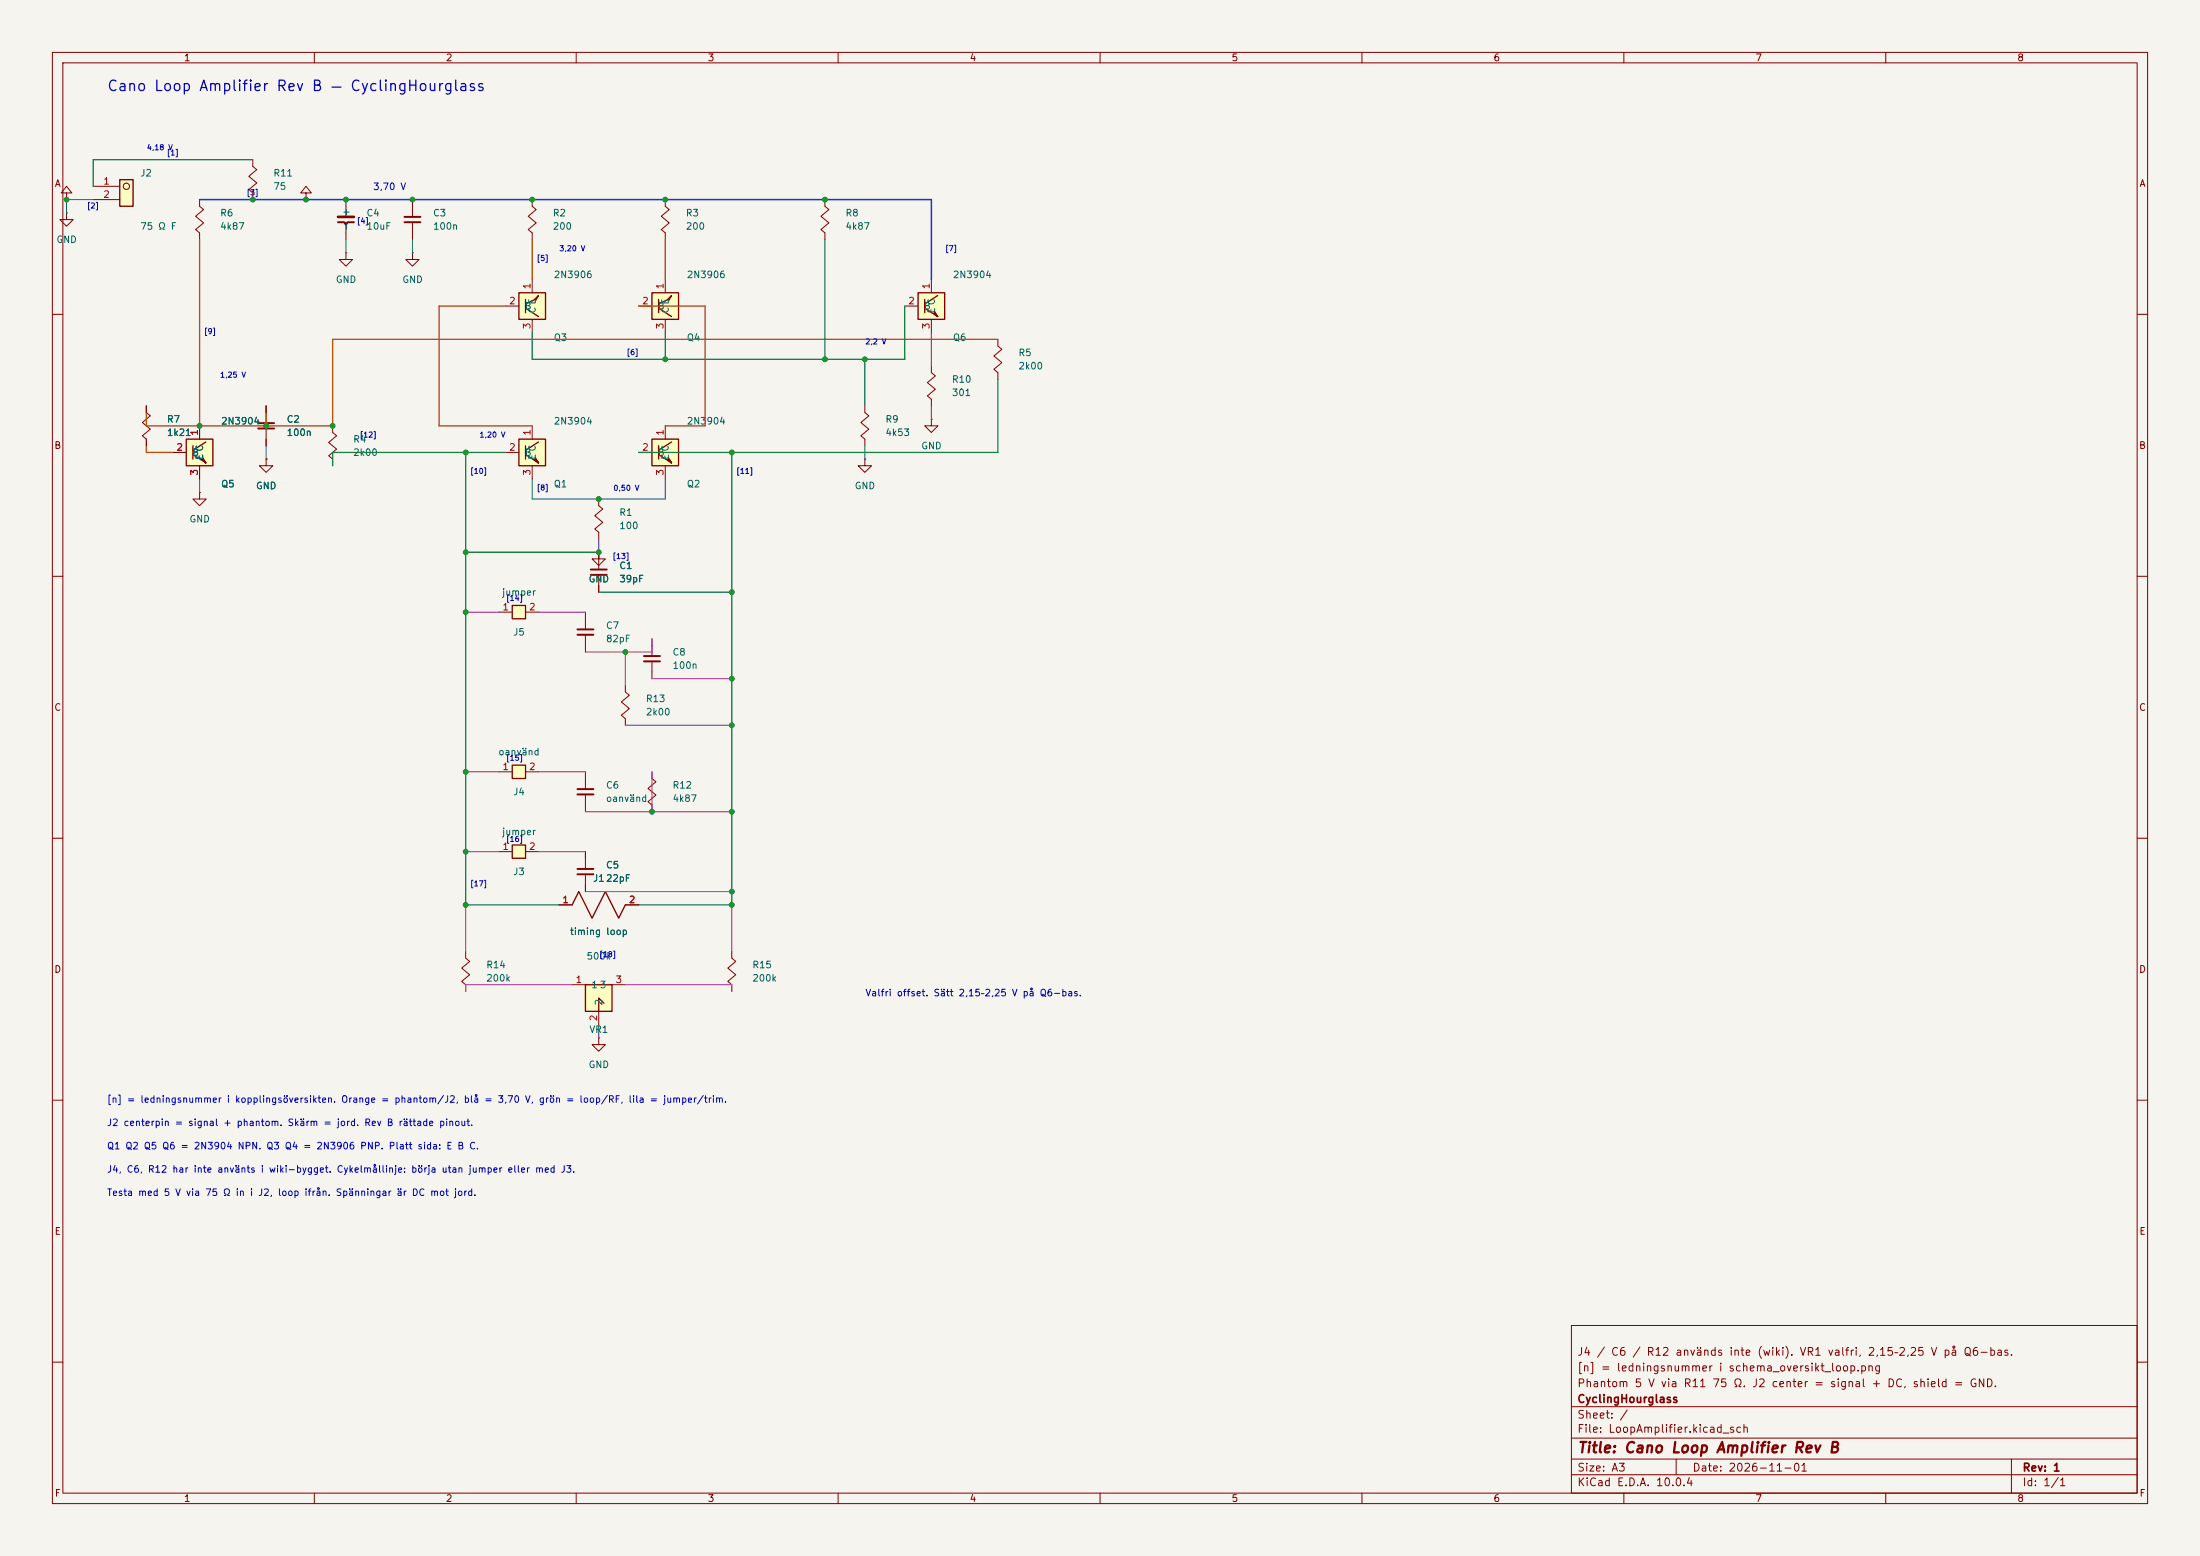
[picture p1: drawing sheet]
<svg xmlns="http://www.w3.org/2000/svg" width="420mm" height="297mm" viewBox="0 0 420 297" stroke-linecap="round" stroke-linejoin="round" font-family="sans-serif">
<path d="M0 0h420v297h-420z" fill="#f5f4ef" stroke="#f5f4ef" stroke-width=".19"/>
<g fill="none" stroke="#840000" stroke-width=".19">
<path d="M10 10h400v277h-400zM12 12h396v273h-396zM60 10v2M110 10v2M160 10v2M210 10v2M260 10v2M310 10v2M360 10v2M10 60h2M408 60h2M10 110h2"/>
<path d="M408 110h2M10 160h2M408 160h2M10 210h2M408 210h2M300 253h108v32h-108zM10 260h2M300 278.5h108M300 274.5h108M300 268.5h108M320 278.5v3M384 278.5v6.5"/>
<path d="M408 260h2M60 285v2M110 285v2M160 285v2M210 285v2M260 285v2M300 281.5h108M310 285v2M360 285v2"/>
</g>
<path d="M22.9 34.3h2.5v5.1h-2.5z" fill="#ffffc2"/>
<path d="M22.9 34.3h2.5v5.1h-2.5z" fill="none" stroke="#840000" stroke-width=".25"/>
<circle cx="24.1" cy="35.6" r=".6" fill="none" stroke="#840000" stroke-width=".2"/>
<path d="M17.8 35.6h5.1M17.8 38.1h5.1M114.3 105.4v1.3h1.3l-1.3 1.3-1.3-1.3h1.3M114.3 105.4h.1M114.3 105.4v3.3M114.3 109.7v3.3" fill="none" stroke="#840000" stroke-width=".19"/>
<path d="M112.8 108.7h3M112.8 109.7h3" fill="none" stroke="#840000" stroke-width=".37"/>
<path d="M99.1 55.9h5v5.1h-5z" fill="#ffffc2"/>
<path d="M99.1 55.9h5v5.1h-5zM100.3 58.8l2.5 1.6M100.3 57.2v2.5M102.2 57.4l.6-1-.8 .8-1.7 .8" fill="none" stroke="#840000" stroke-width=".25"/>
<path d="M96.5 58.4h2.6M101.6 53.3v2.6M101.6 61v2.5" fill="none" stroke="#840000" stroke-width=".19"/>
<path d="M99.1 83.8h5v5.1h-5z" fill="#ffffc2"/>
<path d="M99.1 83.8h5v5.1h-5zM100.3 86.8l2.5 1.6-.8-.8 .8 .8-.6-1M100.3 85.1v2.5M102.8 84.4l-2.5 1.6" fill="none" stroke="#840000" stroke-width=".25"/>
<path d="M101.6 38.1v1.3l.8 .6-1.6 1.3 1.6 1.2-1.6 1.3 .8 .7v1.2M96.5 86.4h2.6M101.6 81.3v2.5M101.6 88.9v2.5" fill="none" stroke="#840000" stroke-width=".19"/>
<path d="M124.5 55.9h5v5.1h-5z" fill="#ffffc2"/>
<path d="M124.5 55.9h5v5.1h-5zM125.7 58.8l2.5 1.6M125.7 57.2v2.5M127.6 57.4l.6-1-.8 .8-1.7 .8" fill="none" stroke="#840000" stroke-width=".25"/>
<path d="M121.9 58.4h2.6M127 53.3v2.6M127 61v2.5" fill="none" stroke="#840000" stroke-width=".19"/>
<path d="M124.5 83.8h5v5.1h-5z" fill="#ffffc2"/>
<path d="M124.5 83.8h5v5.1h-5zM125.7 86.8l2.5 1.6-.8-.8 .8 .8-.6-1M125.7 85.1v2.5M128.2 84.4l-2.5 1.6" fill="none" stroke="#840000" stroke-width=".25"/>
<path d="M165.1 77.5v1.2l.8 .7-1.6 1.2 1.6 1.3-1.6 1.3 .8 .6v1.3M121.9 86.4h2.6M127 81.3v2.5M127 88.9v2.5M165.1 87.6v1.3h1.3l-1.3 1.3-1.3-1.3h1.3M165.1 87.6h.1M177.8 80v1.3h1.3l-1.3 1.3-1.3-1.3h1.3M177.8 80h.1" fill="none" stroke="#840000" stroke-width=".19"/>
<path d="M175.3 55.9h5v5.1h-5z" fill="#ffffc2"/>
<path d="M175.3 55.9h5v5.1h-5zM176.5 58.8l2.5 1.6-.8-.8 .8 .8-.6-1M176.5 57.2v2.5M179 56.4l-2.5 1.6M109.2 172.7l1.3-2.5 2.5 5.1 2.6-5.1 2.5 5.1 1.3-2.6" fill="none" stroke="#840000" stroke-width=".25"/>
<g fill="none" stroke="#840000" stroke-width=".19">
<path d="M127 38.1v1.3l.8 .6-1.6 1.3 1.6 1.2-1.6 1.3 .8 .7v1.2M157.5 38.1v1.3l.7 .6-1.5 1.3 1.5 1.2-1.5 1.3 .8 .7v1.2M172.7 58.4h2.6M177.8 53.3v2.6M177.8 69.9v1.2l.8 .7-1.6 1.2 1.6 1.3-1.6 1.3 .8 .6v1.3M177.8 61v2.5M190.5 64.8v1.2l.8 .7-1.6 1.2 1.6 1.3-1.6 1.3 .8 .6v1.3M111.8 147.3v3.3M111.8 151.6v3.3M124.5 147.3v1.3l.7 .6-1.5 1.3 1.5 1.3-1.5 1.2 .8 .7v1.2M106.7 172.7h2.5M111.8 162.6v3.3"/>
<path d="M111.8 166.9v3.3M119.4 172.7h2.5"/>
</g>
<path d="M110.2 150.6h3.1M110.2 151.6h3.1M110.2 165.9h3.1M110.2 166.9h3.1" fill="none" stroke="#840000" stroke-width=".37"/>
<path d="M97.8 161.3h2.5v2.5h-2.5z" fill="#ffffc2"/>
<path d="M97.8 161.3h2.5v2.5h-2.5z" fill="none" stroke="#840000" stroke-width=".25"/>
<path d="M111.8 116.8v3.3M111.8 121.2v3.3M119.4 130.8v1.3l.7 .6-1.5 1.3 1.5 1.3-1.5 1.2 .8 .7v1.2M124.5 121.9v3.3M124.5 126.2v3.3M95.2 162.6h2.6M100.3 162.6h2.6M139.7 181.6v1.3l.8 .6-1.6 1.3 1.6 1.3-1.6 1.2 .8 .7v1.2" fill="none" stroke="#840000" stroke-width=".19"/>
<path d="M110.2 120.1h3.1M110.2 121.2h3.1M122.9 125.2h3.1M122.9 126.2h3.1" fill="none" stroke="#840000" stroke-width=".37"/>
<path d="M97.8 115.6h2.5v2.5h-2.5z" fill="#ffffc2"/>
<path d="M97.8 115.6h2.5v2.5h-2.5z" fill="none" stroke="#840000" stroke-width=".25"/>
<path d="M95.2 116.8h2.6M100.3 116.8h2.6" fill="none" stroke="#840000" stroke-width=".19"/>
<path d="M97.8 146.1h2.5v2.5h-2.5z" fill="#ffffc2"/>
<path d="M97.8 146.1h2.5v2.5h-2.5z" fill="none" stroke="#840000" stroke-width=".25"/>
<path d="M50.8 87.6v1.3h1.3l-1.3 1.3-1.3-1.3h1.3M50.8 87.6h.1M114.3 95.3v1.2l.8 .7-1.6 1.2 1.6 1.3-1.6 1.3 .8 .6v1.3M95.2 147.3h2.6M100.3 147.3h2.6" fill="none" stroke="#840000" stroke-width=".19"/>
<path d="M35.6 83.8h5v5.1h-5z" fill="#ffffc2"/>
<path d="M35.6 83.8h5v5.1h-5zM36.8 86.8l2.5 1.6-.8-.8 .8 .8-.6-1M36.8 85.1v2.5M39.3 84.4l-2.5 1.6" fill="none" stroke="#840000" stroke-width=".25"/>
<g fill="none" stroke="#840000" stroke-width=".19">
<path d="M48.3 30.5v1.3l.7 .6-1.5 1.3 1.5 1.2-1.5 1.3 .8 .6v1.3M58.4 36.8h1l-1-1.2-1 1.2h1v1.3M58.4 38.1h.1M66 48.3v1.2h1.3l-1.3 1.3-1.2-1.3h1.2M66 48.3h.1M78.7 48.3v1.2h1.3l-1.3 1.3-1.2-1.3h1.2M78.7 48.3h.1M50.8 77.5v3.3M33 86.4h2.6M38.1 94v1.3h1.3l-1.3 1.2-1.3-1.2h1.3M38.1 94h.1M38.1 81.3v2.5"/>
<path d="M38.1 88.9v2.5M50.8 81.8v3.3M63.5 81.3v1.3l.8 .6-1.6 1.3 1.6 1.2-1.6 1.3 .8 .6v1.3M88.9 181.6v1.3l.8 .6-1.6 1.3 1.6 1.3-1.6 1.2 .8 .7v1.2M114.3 198.1v1.3h1.3l-1.3 1.3-1.3-1.3h1.3M114.3 198.1h.1"/>
</g>
<path d="M49.3 80.8h3M49.3 81.8h3" fill="none" stroke="#840000" stroke-width=".37"/>
<path d="M111.8 188h5v5h-5z" fill="#ffffc2"/>
<path d="M111.8 188h5v5h-5zM115.3 191.5l-1-1v2.5" fill="none" stroke="#840000" stroke-width=".25"/>
<g fill="none" stroke="#840000" stroke-width=".19">
<path d="M12.7 36.8h1l-1-1.2-1 1.2h1v1.3M12.7 38.1h.1M38.1 38.1v1.3l.8 .6-1.6 1.3 1.6 1.2-1.6 1.3 .8 .7v1.2M66 38.1v3.3M78.7 38.1v3.3M12.7 40.6v1.3h1.3l-1.3 1.3-1.3-1.3h1.3M12.7 40.6h.1M66 42.4v3.3M78.7 42.4v3.3M27.9 77.5v1.2l.8 .7-1.5 1.2 1.5 1.3-1.5 1.3 .7 .6v1.3M50.8 77.5v1.2M33 86.4h2.6"/>
<path d="M38.1 81.3v2.5M38.1 88.9v2.5M50.8 87.6h.1M50.8 83.8v1.3M114.3 105.4h.1M114.3 105.4v1.3M114.3 111.8v1.2M106.7 172.7h2.5M111.8 162.6v1.2M111.8 168.9v1.3M119.4 172.7h2.5M109.2 188h2.6"/>
<path d="M114.3 193v2.6M116.8 188h2.6"/>
</g>
<path d="M64.5 42.4h1.2l.3 .5 .3-.5h1.3M77.2 41.4h3.1M77.2 42.4h3.1" fill="none" stroke="#840000" stroke-width=".37"/>
<path d="M64.5 41.4h3.1" fill="none" stroke="#840000" stroke-width=".51"/>
<path d="M48.3 30.5h-30.5v5.1M157.5 45.7v22.9M172.7 58.4v10.2h-71.1v-5.1M127 63.5v5.1M165.1 68.6v8.9M190.5 72.4v14h-68.6M88.9 86.4v86.3h17.8M96.5 86.4h-33v2.5M139.7 86.4v86.3h-17.8M88.9 105.4h25.4M114.3 113h25.4" fill="none" stroke="#15803d" stroke-width=".25"/>
<g fill="none" stroke="#a21caf" stroke-width=".2">
<path d="M88.9 116.8h6.3M102.9 116.8h8.9M119.4 124.5v6.3M119.4 138.4h20.3M124.5 121.9v2.6h-12.7M124.5 129.5h15.2M88.9 147.3h6.3M102.9 147.3h8.9M111.8 154.9h27.9M124.5 147.3v7.6M88.9 172.7v8.9M88.9 162.6h6.3"/>
<path d="M102.9 162.6h8.9M111.8 170.2h27.9M139.7 172.7v8.9M109.2 188h-20.3v1.2M119.4 188h20.3v1.2"/>
</g>
<path d="M38.1 38.1h139.7v15.2" fill="none" stroke="#1d4ed8" stroke-width=".3"/>
<path d="M17.8 38.1h-5.1v2.5M66 45.7v2.6M78.7 45.7v2.6M177.8 63.5v6.4M177.8 77.5v2.5M38.1 91.4v2.6M50.8 85.1v2.5M101.6 91.4v3.9h25.4v-3.9M165.1 85.1v2.5M114.3 102.9v2.5M114.3 195.6v2.5" fill="none" stroke="#374151" stroke-width=".19"/>
<path d="M38.1 45.7v35.6M96.5 58.4h-12.7v22.9h17.8M101.6 45.7v7.6M121.9 58.4h12.7v22.9h-7.6M127 45.7v7.6M50.8 77.5v3.8M190.5 64.8h-127v16.5h-35.6v-3.8M27.9 85.1v1.3h5.1" fill="none" stroke="#b45309" stroke-width=".25"/>
<g fill="#009600" stroke="#009600" stroke-width=".19">
<circle cx="127" cy="38.1" r=".46"/>
<circle cx="101.6" cy="38.1" r=".46"/>
<circle cx="127" cy="68.6" r=".46"/>
<circle cx="63.5" cy="81.3" r=".46"/>
<circle cx="88.9" cy="172.7" r=".46"/>
<circle cx="124.5" cy="154.9" r=".46"/>
<circle cx="139.7" cy="138.4" r=".46"/>
<circle cx="139.7" cy="154.9" r=".46"/>
<circle cx="139.7" cy="170.2" r=".46"/>
<circle cx="139.7" cy="129.5" r=".46"/>
<circle cx="48.3" cy="38.1" r=".46"/>
<circle cx="66" cy="38.1" r=".46"/>
<circle cx="78.7" cy="38.1" r=".46"/>
<circle cx="12.7" cy="38.1" r=".46"/>
<circle cx="58.4" cy="38.1" r=".46"/>
<circle cx="38.1" cy="81.3" r=".46"/>
<circle cx="50.8" cy="81.3" r=".46"/>
<circle cx="88.9" cy="147.3" r=".46"/>
<circle cx="88.9" cy="105.4" r=".46"/>
<circle cx="88.9" cy="116.8" r=".46"/>
<circle cx="139.7" cy="172.7" r=".46"/>
<circle cx="114.3" cy="95.3" r=".46"/>
<circle cx="119.4" cy="124.5" r=".46"/>
<circle cx="88.9" cy="162.6" r=".46"/>
<circle cx="165.1" cy="68.6" r=".46"/>
<circle cx="157.5" cy="68.6" r=".46"/>
<circle cx="139.7" cy="86.4" r=".46"/>
<circle cx="157.5" cy="38.1" r=".46"/>
<circle cx="88.9" cy="86.4" r=".46"/>
<circle cx="114.3" cy="105.4" r=".46"/>
<circle cx="139.7" cy="113" r=".46"/>
</g>
<text font-size="2" fill="#0000c2" x="20.3" y="17.9">Cano Loop Amplifier Rev B — CyclingHourglass</text>
<text font-size="2" fill="#840000" x="301" y="277.8">Title: Cano Loop Amplifier Rev B</text>
<g font-size="1.5" fill="#840000">
<text x="301" y="262.1">[n] = ledningsnummer i schema_oversikt_loop.png</text>
<text x="301" y="259.1">J4 / C6 / R12 används inte (wiki). VR1 valfri, 2,15–2,25 V på Q6-bas.</text>
<text x="301" y="268.1">CyclingHourglass</text>
<text x="301" y="265.1">Phantom 5 V via R11 75 Ω. J2 center = signal + DC, shield = GND.</text>
<text x="301" y="273.8">File: LoopAmplifier.kicad_sch</text>
<text x="301" y="271.1">Sheet: /</text>
<text x="301" y="281.2">Size: A3</text>
<text x="323" y="281.2">Date: 2026-11-01</text>
<text x="386" y="281.2">Rev: 1</text>
<text x="301" y="284">KiCad E.D.A. 10.0.4</text>
<text x="386" y="284">Id: 1/1</text>
</g>
<g font-size="1.3" fill="#840000">
<text x="35" y="12">1</text>
<text x="85" y="12">2</text>
<text x="135" y="12">3</text>
<text x="185" y="12">4</text>
<text x="235" y="12">5</text>
<text x="285" y="12">6</text>
<text x="335" y="12">7</text>
<text x="385" y="12">8</text>
<text x="10.3" y="36">A</text>
<text x="408.3" y="36">A</text>
<text x="10.3" y="86">B</text>
<text x="408.2" y="86">B</text>
<text x="10.3" y="136">C</text>
<text x="408.2" y="136">C</text>
<text x="10.3" y="186">D</text>
<text x="408.2" y="186">D</text>
<text x="10.3" y="236">E</text>
<text x="408.3" y="236">E</text>
<text x="10.3" y="286">F</text>
<text x="35" y="287">1</text>
<text x="85" y="287">2</text>
<text x="135" y="287">3</text>
<text x="185" y="287">4</text>
<text x="235" y="287">5</text>
<text x="285" y="287">6</text>
<text x="335" y="287">7</text>
<text x="385" y="287">8</text>
<text x="408.3" y="286">F</text>
</g>
<g font-size="1.3" fill="#a90000">
<text x="19.6" y="35.5">1</text>
<text x="19.6" y="38.1">2</text>
<text x="97.1" y="58.4">2</text>
<text x="101.6" y="55.3" transform="rotate(-90 101.6 55.3)">1</text>
<text x="122.5" y="58.4">2</text>
<text x="127" y="55.3" transform="rotate(-90 127 55.3)">1</text>
<text x="173.3" y="58.4">2</text>
<text x="177.8" y="55.3" transform="rotate(-90 177.8 55.3)">1</text>
<text x="101.6" y="62.9" transform="rotate(-90 101.6 62.9)">3</text>
<text x="127" y="62.9" transform="rotate(-90 127 62.9)">3</text>
<text x="177.8" y="62.9" transform="rotate(-90 177.8 62.9)">3</text>
<text x="38.1" y="83.3" transform="rotate(-90 38.1 83.3)">1</text>
<text x="101.6" y="83.3" transform="rotate(-90 101.6 83.3)">1</text>
<text x="127" y="83.3" transform="rotate(-90 127 83.3)">1</text>
<text x="33.6" y="86.3">2</text>
<text x="97.1" y="86.3">2</text>
<text x="122.5" y="86.3">2</text>
<text x="38.1" y="90.9" transform="rotate(-90 38.1 90.9)">3</text>
<text x="101.6" y="90.9" transform="rotate(-90 101.6 90.9)">3</text>
<text x="127" y="90.9" transform="rotate(-90 127 90.9)">3</text>
<text x="95.8" y="116.8">1</text>
<text x="100.9" y="116.8">2</text>
<text x="95.8" y="147.3">1</text>
<text x="100.9" y="147.3">2</text>
<text x="95.8" y="162.5">1</text>
<text x="100.9" y="162.5">2</text>
<text x="107.2" y="172.7">1</text>
<text x="119.9" y="172.7">2</text>
<text x="109.8" y="187.9">1</text>
<text x="117.4" y="187.9">3</text>
<text x="114.3" y="195" transform="rotate(-90 114.3 195)">2</text>
</g>
<g font-size="1.3" fill="#006464">
<text x="26.7" y="34">J2</text>
<text x="52.1" y="34">R11</text>
<text x="41.9" y="41.6">R6</text>
<text x="52.1" y="36.5">75</text>
<text x="67" y="41.4" transform="rotate(-90 67 41.4)">+</text>
<text x="69.9" y="41.6">C4</text>
<text x="82.6" y="41.6">C3</text>
<text x="105.4" y="41.6">R2</text>
<text x="130.8" y="41.6">R3</text>
<text x="161.3" y="41.6">R8</text>
<text x="10.7" y="46.7">GND</text>
<text x="26.7" y="44.2">75 Ω F</text>
<text x="41.9" y="44.2">4k87</text>
<text x="67" y="44.2" transform="rotate(-90 67 44.2)">-</text>
<text x="69.9" y="44.2">10uF</text>
<text x="82.6" y="44.2">100n</text>
<text x="105.4" y="44.2">200</text>
<text x="130.8" y="44.2">200</text>
<text x="161.3" y="44.2">4k87</text>
<text x="105.6" y="53.4">2N3906</text>
<text x="131" y="53.4">2N3906</text>
<text x="181.8" y="53.4">2N3904</text>
<text x="64" y="54.3">GND</text>
<text x="76.7" y="54.3">GND</text>
<text x="100.1" y="59.4">B</text>
<text x="102.6" y="59.9" transform="rotate(-90 102.6 59.9)">C E</text>
<text x="125.5" y="59.4">B</text>
<text x="128" y="59.9" transform="rotate(-90 128 59.9)">C</text>
<text x="128" y="58.2" transform="rotate(-90 128 58.2)">E</text>
<text x="176.3" y="59.4">B</text>
<text x="178.8" y="59.9" transform="rotate(-90 178.8 59.9)">E C</text>
<text x="105.6" y="65.4">Q3</text>
<text x="131" y="65.4">Q4</text>
<text x="181.8" y="65.4">Q6</text>
<text x="194.3" y="68.3">R5</text>
<text x="194.3" y="70.8">2k00</text>
<text x="181.6" y="75.9">301</text>
<text x="181.6" y="73.4">R10</text>
<text x="31.8" y="81">R7</text>
<text x="31.8" y="83.5">1k21</text>
<text x="42.1" y="81.3">2N3904</text>
<text x="54.6" y="81">C2</text>
<text x="54.6" y="83.5">100n</text>
<text x="105.6" y="81.3">2N3904</text>
<text x="131" y="81.3">2N3904</text>
<text x="168.9" y="81">R9</text>
<text x="168.9" y="83.5">4k53</text>
<text x="36.6" y="87.3">B</text>
<text x="39.1" y="87.9" transform="rotate(-90 39.1 87.9)">E C</text>
<text x="67.3" y="84.8">R4</text>
<text x="67.3" y="87.3">2k00</text>
<text x="100.1" y="87.3">B</text>
<text x="102.6" y="87.9" transform="rotate(-90 102.6 87.9)">E C</text>
<text x="125.5" y="87.3">B</text>
<text x="128" y="87.9" transform="rotate(-90 128 87.9)">E</text>
<text x="128" y="86.3" transform="rotate(-90 128 86.3)">C</text>
<text x="175.8" y="86.1">GND</text>
<text x="42.1" y="93.3">Q5</text>
<text x="48.8" y="93.7">GND</text>
<text x="105.6" y="93.3">Q1</text>
<text x="131" y="93.3">Q2</text>
<text x="163.1" y="93.7">GND</text>
<text x="36.1" y="100">GND</text>
<text x="118.1" y="98.8">R1</text>
<text x="118.1" y="101.3">100</text>
<text x="112.3" y="111.5">GND</text>
<text x="118.1" y="108.9">C1</text>
<text x="118.1" y="111.5">39pF</text>
<text x="95.7" y="114">jumper</text>
<text x="97.9" y="121.6">J5</text>
<text x="115.6" y="120.4">C7</text>
<text x="115.6" y="122.9">82pF</text>
<text x="128.3" y="125.4">C8</text>
<text x="128.3" y="128">100n</text>
<text x="123.2" y="134.3">R13</text>
<text x="123.2" y="136.9">2k00</text>
<text x="95" y="144.5">oanvänd</text>
<text x="97.9" y="152.1">J4</text>
<text x="115.6" y="150.8">C6</text>
<text x="115.6" y="153.4">oanvänd</text>
<text x="128.3" y="150.8">R12</text>
<text x="128.3" y="153.4">4k87</text>
<text x="95.7" y="159.7">jumper</text>
<text x="97.9" y="167.3">J3</text>
<text x="115.6" y="166.1">C5</text>
<text x="113.1" y="168.6">J122pF</text>
<text x="108.7" y="178.8">timing loop</text>
<text x="92.7" y="185.1">R14</text>
<text x="111.9" y="183.5">500k</text>
<text x="143.5" y="185.1">R15</text>
<text x="92.7" y="187.7">200k</text>
<text x="112.8" y="188.9">1</text>
<text x="114.4" y="188.9">3</text>
<text x="143.5" y="187.7">200k</text>
<text x="112.4" y="197.5">VR1</text>
<text x="115.3" y="192" transform="rotate(-90 115.3 192)">2</text>
<text x="112.3" y="204.2">GND</text>
</g>
<g font-size="1.3" fill="#0000c2">
<text x="71.1" y="36.6">3,70 V</text>
<text x="165.1" y="190.5">Valfri offset. Sätt 2,15–2,25 V på Q6-bas.</text>
<text x="20.3" y="215.2">J2 centerpin = signal + phantom. Skärm = jord. Rev B rättade pinout.</text>
<text x="20.3" y="210.8">[n] = ledningsnummer i kopplingsöversikten. Orange = phantom/J2, blå = 3,70 V, grön = loop/RF, lila = jumper/trim.</text>
<text x="20.3" y="219.7">Q1 Q2 Q5 Q6 = 2N3904 NPN. Q3 Q4 = 2N3906 PNP. Platt sida: E B C.</text>
<text x="20.3" y="224.1">J4, C6, R12 har inte använts i wiki-bygget. Cykelmållinje: börja utan jumper eller med J3.</text>
<text x="20.3" y="228.6">Testa med 5 V via 75 Ω in i J2, loop ifrån. Spänningar är DC mot jord.</text>
</g>
<g font-size="1" fill="#0000c2">
<text x="27.9" y="28.9">4,18 V</text>
<text x="31.7" y="29.9">[1]</text>
<text x="16.5" y="40">[2]</text>
<text x="47" y="37.5">[3]</text>
<text x="68" y="42.9">[4]</text>
<text x="102.4" y="50">[5]</text>
<text x="106.7" y="48.2">3,20 V</text>
<text x="180.3" y="48.2">[7]</text>
<text x="38.9" y="64">[9]</text>
<text x="165.1" y="66">2,2 V</text>
<text x="119.5" y="68">[6]</text>
<text x="41.9" y="72.3">1,25 V</text>
<text x="68.6" y="83.7">[12]</text>
<text x="91.4" y="83.7">1,20 V</text>
<text x="89.7" y="90.7">[10]</text>
<text x="102.4" y="93.9">[8]</text>
<text x="117" y="93.9">0,50 V</text>
<text x="140.5" y="90.7">[11]</text>
<text x="116.8" y="106.9">[13]</text>
<text x="96.5" y="114.9">[14]</text>
<text x="96.5" y="145.4">[15]</text>
<text x="96.5" y="160.9">[16]</text>
<text x="89.7" y="169.4">[17]</text>
<text x="114.3" y="182.9">[18]</text>
</g>
</svg>
